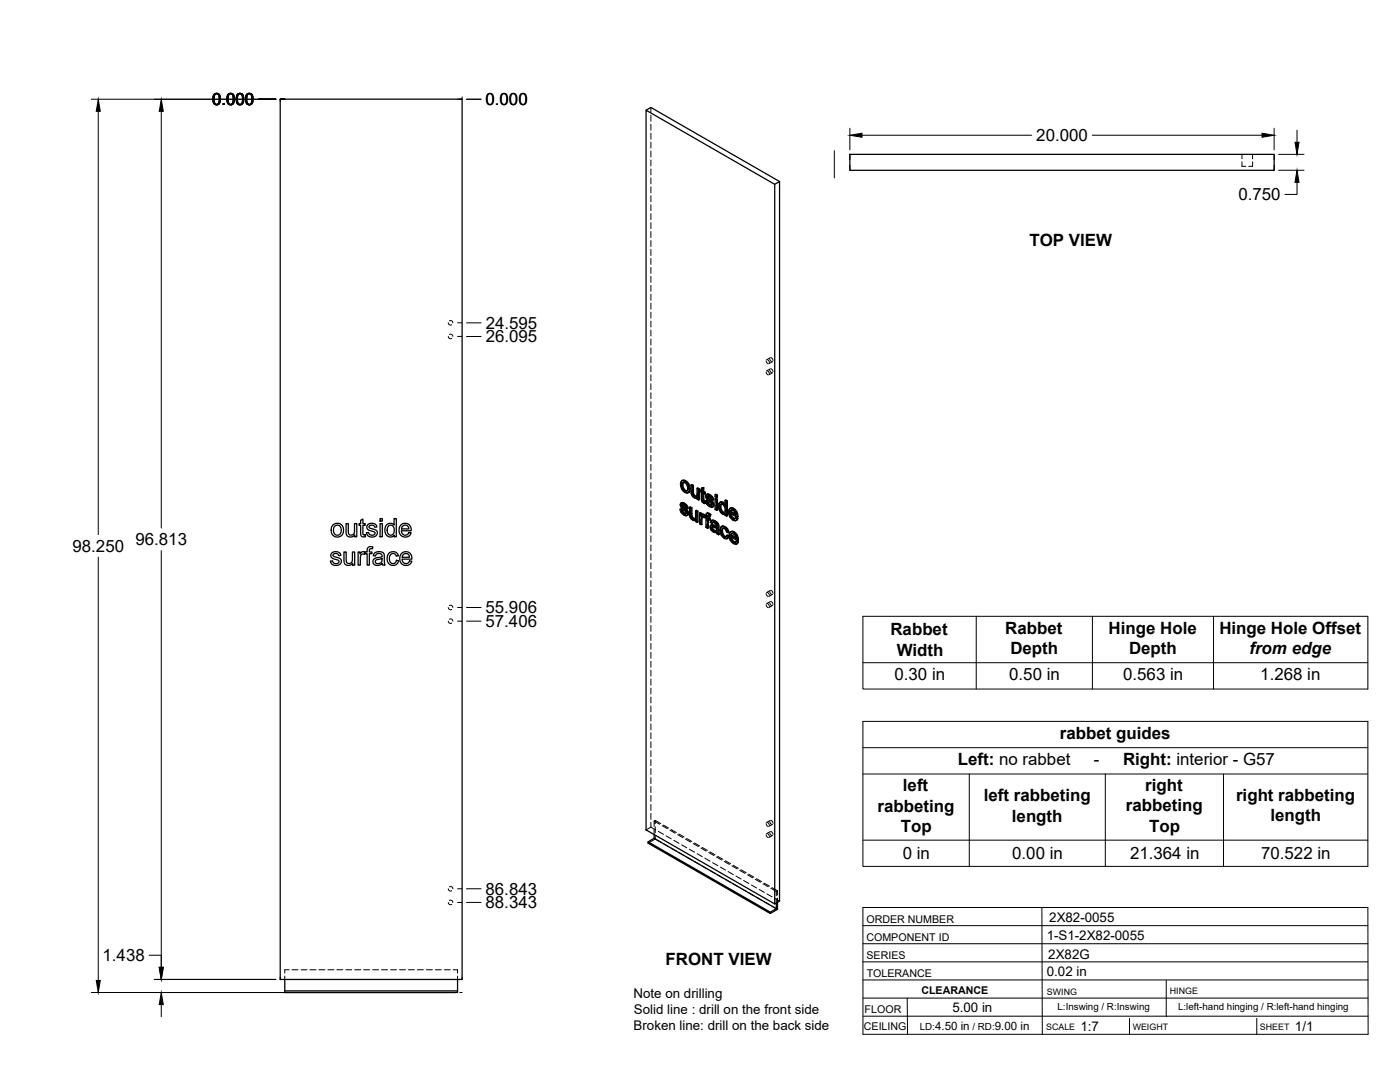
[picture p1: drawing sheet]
<svg xmlns="http://www.w3.org/2000/svg" width="559mm" height="432mm" viewBox="0 0 559 432" stroke-linecap="round" stroke-linejoin="round" font-family="sans-serif">
<!-- layer: Visible -->
<g fill="none" stroke="#000" stroke-width=".51">
<path d="M111.8 39.6h72.6v351.3h-72.6zM257.9 44l51.3 29.6v287.1l-51.3-29.5zM257.9 44l1.9-1.1 51.3 29.5M309.2 73.6l1.9-1.2v287.2l-1.9 1.1M339.2 61.6h169.4v6.4h-169.4zM272.2 191.8l.8-.2 .7 .2zM272.2 191.8l-.5 .6-.1 .9 .5 1.9 1.6 1.5h.7l.5-.3M272.3 193.6l.3 1.5M272.6 195.1l.3-.2 .8 .8-.3 .2zM272.8 192.5l-.2 .9M272.9 194.9l-.3-1.5-.3 .1 .2-.8 .5-.2 .9 .6 .5 1.4-.2 1.4h-.8M273.4 192l1 1a1.92 1.92 0 0 1 1 2"/>
<path d="M273.7 195.7l.5 .2M273.7 191.8l1.2 1.3M274.6 193.3l.5 1.9 .3-.2-.2 1.2M275.1 195.2l-.2 1.2 .3-.2-.6 .5M275.8 193.5l.7 .4 .3-.2v3.2M276.5 193.9v3.1l.3-.1 .3 .6M276.5 197.1l.3 .6 .3-.2 .4 .4M276.8 197.7l.4 .4h.9l-.4 .1M276.8 193.7l-.7-.3-.3 .1v2.9l.3 1.1 .8 1a.97 .97 0 0 0 1.4 .1v.6l.5 .4M277.2 198.1l.5 .1M278.2 194.9l.6 .4 .4-.2v4.3l-.4 .2v-4.3M278.3 198.6l-.3 .2"/>
<path d="M279.2 195.1l-.7-.4-.3 .2v2.6l-.5 .7M280 195.5l-.5 .1v.6l.5 .3v3.2l.6 .9 .7 .4 .3-.2-.1-.7-.6 .1M280 194.8l.9-.2v1.5M280.6 194.8v1.5l.3-.2 .6 .3M280.6 196.3l.6 .3 .3-.2v.6l-.3 .2v-.6M280.6 199.8l.7 .2M280.7 200l.8 .1M280.9 194.6l-.9 .2v1.1l-.5-.3M280.9 197v2.6M281.2 197.2l-.6-.4v2.9l.4 .1M281.6 199.9l.6 .2M282.1 197.3l1.3 .1"/>
<path d="M282.3 198.3l.6 .5M282.4 198.6l.2 .3a1.49 1.49 0 0 1 1.6 1l.2 .2M282.4 197.2l-.4 .2M282.5 197.4l.5 .2 .4-.2 .7 .6M282.5 199.9l-.6-.2-.3 .2 .4 1.2 .9 .9a1.24 1.24 0 0 0 1.6 .2M282.6 198.9l1.5 1.4 .3-.2 .4 .7M282.6 198v.1M282.7 198.4l-.1-.3-.3 .2 .1-.2 1 .3 .5 1 .6 .2M282.8 197.2l-.9 .3-.2 .9 .5 .9 1.7 1.7-.1 .7M283 197.6l.8 .6 .3-.2 .5 .7M283.8 198.2l.5 .7 .3-.2 .2 .8-.3 .1-.2-.7M285.4 199.1l.3-.2 .7 .3-.4 .2z"/>
<path d="M285.4 197.4l.3-.2 .7 .4-.4 .2zM285.4 199.1v4.2l.6 .4M285.4 197.4v.8l.6 .4M286.4 199.2v4.3l-.4 .2v-4.3M286.4 197.6v.8l-.4 .2v-.8M289.4 199.7l.6 .3 .3-.1v5.9l-.3 .2v-6M290.3 199.9l-.6-.4-.3 .2v2.1l-.5-.7M133 209.4l1.2-.5a2.65 2.65 0 0 1 2.9 3.6 2.65 2.65 0 0 1-4.6 .5l-.3-1.1a2.85 2.85 0 0 1 .8-2.5zM133.5 210.1l1.1-.5 1.3 .6 .2 2.1-.7 1.1-1.2 .1-.8-.7-.3-1.6zM138.1 209h.9l.1 3.7a1.31 1.31 0 0 0 1.7 .7 1.31 1.31 0 0 0 .7-1.6v-2.8h.9v5.2h-.8v-.8a1.87 1.87 0 0 1-2.2 .9 1.87 1.87 0 0 1-1.3-2.1zM144 207.6l.8-.5v1.9h1v.6h-1v3.4l.3 .4h.7l.1 .8h-1.3l-.5-.5-.1-4.1h-.7v-.6h.7zM146.7 209.4l1.4-.6a1.83 1.83 0 0 1 2.3 1.5l-.8 .1a1.18 1.18 0 0 0-1.2-.9 1.18 1.18 0 0 0-1.1 .9l.3 .4 2.2 .6a1.63 1.63 0 0 1 .6 2.2 1.63 1.63 0 0 1-2.1 .7l-1.4-.4-.6-1.3 .9-.1 .4 .8 .5 .3 1.3-.3a.82 .82 0 0 0 .2-1 .82 .82 0 0 0-1.1-.3l-1.2-.4a1.36 1.36 0 0 1-.6-2.2z"/>
<path d="M151.7 209h.9v5.2h-.9zM151.7 206.9h.9v1.1h-.9zM154.2 209.6l1.2-.7a1.81 1.81 0 0 1 1.9 .7v-2.7h.9v7.3h-.8v-.6a2.17 2.17 0 0 1-2.7 .4 2.17 2.17 0 0 1-1.1-2.4zM154.9 210.1l.5-.4 .8-.1 1 .8 .1 1.8-.7 1.2-1.2 .1-.7-.8-.1-1.6zM160 209.6l1.5-.7a2.48 2.48 0 0 1 2.6 2.9h-3.9l.3 1 .8 .7a1.45 1.45 0 0 0 1.9-1l.9 .1-.5 1-.9 .6-1.5 .1-1.2-.7-.5-.8-.2-1.2 .1-.9zM160.7 210l.8-.4 .9 .1 .8 1.4h-2.9zM271.4 203.3l.6 .2M271.9 200.7l1.3 .1M272 203.5l.4-.2 .2 .9-.3 .1zM272.1 201.7l.7 .5M272.2 202l.2 .4a1.49 1.49 0 0 1 1.6 .9l.3 .2M272.2 200.6l-.4 .2"/>
<path d="M272.3 204.3l.7 .7h.8M272.3 200.8l.6 .2 .3-.2 .8 .6M272.4 203.3l-.7-.2-.3 .2 .5 1.3 .8 .8a1.26 1.26 0 0 0 1.6 .2M272.4 202.4l1.5 1.3 .4-.2 .4 .7M272.5 201.4l-.1 .1M272.5 201.8l-.1-.3-.3 .2 .1-.2 1 .3 .5 1 .7 .3M272.6 204.2l.7 .6M272.6 200.6l-.8 .2-.3 .9 .4 .9 1.8 1.7 .2 .5-.3 .3M272.9 201l.7 .6 .4-.2 .5 .7M273 205l.6 .1M273.6 201.6l.5 .7 .4-.2 .2 .8-.3 .2-.3-.8M273.7 205.1h-.1"/>
<path d="M273.9 203.7l.4 .6 .4-.1 .1 .7M274.3 204.3l.2 .8 .3-.2-.2 .6M274.5 205.1l-.2 .5 .3-.1-.4 .3M275.2 202.4l.7 .4 .3-.2v3.2M275.9 202.8v3.1l.3-.1 .3 .6M275.9 206l.3 .6 .3-.2 .4 .4M276.2 206.6l.4 .4h.9M276.2 202.6l-.7-.3-.3 .1v3.1l.3 1.1 .8 .8a.97 .97 0 0 0 1.4 .1M276.6 207l.6 .2M277.5 207l-.3 .2M277.6 203.8l.6 .4 .4-.2v4.3l-.4 .2v-4.3M277.7 207.5v.7l.5 .3"/>
<path d="M277.7 207.6l-.2 .1M278.6 204l-.7-.4-.3 .2v2.7l-.4 .7M279.2 204.7l.6 .4 .3-.2v.5l.4-.2M279.8 205.1v.6l.7-.5 .4 .1M280 206.4l.2 2.8-.3 .2v-2.2M280.1 204.9l-.6-.3-.3 .1v4.3l.7 .4M280.2 205.4l.7-.1 .6 .4M280.3 206.1v.1M280.6 205.4l.6 .5M281 206.6l-.8-.5-.2 .3 .3-.2-.1 .8M281.2 200.3l.1 .7M281.2 206.5l.6 .3v3.7l.6 .4"/>
<path d="M281.2 206.5v-.4l-.2 .5M281.2 206.5l-.2 .1M282.2 204.9h.9l.6 .4M282.2 200.1l.3-.2 .3 .8-.3 .2zM282.4 206.6l.7 .4 .3-.2v.6l-.3 .2v-.6M282.5 204.7l-.5 .2M282.5 200.9l.7 .6h.8M282.7 207.3v3.4l-.3 .2v-3.8l.7 .5M282.7 205.7v.7M282.8 205.1l.6 .4 .3-.2-.4 .8 .1-.6M282.8 200.7l.7 .7M283.1 204.9l-.6-.2-.5 .3-.2 1.2-.6-.3 .6-.1"/>
<path d="M283.2 201.5l.6 .2M283.3 206.1a.45 .45 0 0 0-.5-.5 .45 .45 0 0 0-.4 .6v.4l.3-.2 .7 .4M283.8 209.6l.8-.2 1.4 .5M283.9 201.7h-.1M284.1 210.7l.2 .6 .3-.2 .5 .5M284.1 200.3l.4 .6 .3-.1 .2 .7M284.2 210.4l-.1 .3 .3-.2 .2 .6M284.2 209.4l-.5 .2M284.3 211.3l.5 .5h1h-1M284.3 210.3l-.1 .1M284.4 207.8l.8 .3 .3-.2 .8 .6M284.4 210.3l.8 .3a.73 .73 0 0 1 .8 .6 .73 .73 0 0 1-.5 .8"/>
<path d="M284.4 210.3l-.2 .1M284.4 210.3v.2M284.5 200.9l.2 .8 .3-.2-.2 .6M284.5 208.4l-.4 .5 .6-.5 1.2 1a.48 .48 0 0 1 0 .8 .48 .48 0 0 1-.7-.3l-.9-.3M284.6 209.4l-1 .3-.2 1 .8 1.2 1 .6a.64 .64 0 0 1 1 .5l.6 .4M284.7 201.7l-.2 .5 .3-.1-.5 .3M284.7 207.6l-.8 .2M285.2 208.1l.8 .6 .3-.2 .4 .5M285.5 207.9l-.8-.3-.9 .3-.3 .5 .6 .5M286 208.7l.4 .5 .3-.2 .2 .7M286.4 209.2l.2 .6 .3-.1 .1 2.9M286.6 209.8l.1 3 .3-.2 .1 .6-.3 .2-.1-.6"/>
<path d="M287.4 202.4l.3 1.4M287.5 200.4h1.2l.6 .6M287.7 201.3h.7l.7 .8 .3 1.3-.3 1.2M287.7 201.3l-.3 1.1 .3-.2 .4 1.4M287.7 203.8l.4-.2 .7 .8-.5 .1zM287.8 201.2l-.1 .1M287.8 200.3l-.5 .2M288 201.2l-.3 1M288.1 212l.3 1.4 .3-.2 .7 .8M288.2 210.1l.9 .2 .3-.2 1 1M288.4 213.4l.7 .8h.8M288.4 200.6l.5 .5h.5"/>
<path d="M288.4 204.6h.7M288.5 209.9l-.6 .3M288.6 210.8l-.2 1M288.7 200.4l-.9-.1-.7 .3-.3 2.1 1 2 1.1 .6 .5-.2v.6l.6 .3M288.8 204.4l.4 .1M289.1 210.3l.8 .7a1.42 1.42 0 0 1 1 1.4l-.3 .2-.5-1.3M289.4 205.1l-.2 .2M289.4 210.1l-.9-.2-.7 .4-.4 1.9 1 2 1 .8h.7M290 213.7l.7 .4M290.6 212.6l-.6-.3-.7-1.2-.8-.3-.4 1.2 .3-.2 .3 1.4M290.7 214.1l.3-.1-.2 .5-.7 .5zM291 214l-.7-.5-.5 .8-.7-.1"/>
<path d="M291.3 202.9h.9a1.93 1.93 0 0 1 1.9 1.3M291.5 204.3l2 1.2-.5-1.5-.8-.5-.5 .2-.2 .6 .3-.2 1.7 1M291.5 212.3h1a1.81 1.81 0 0 1 1.8 1.2M291.7 213.6l2.1 1.2-.5-1.2-.9-.7-.6 .2-.1 .5 .3-.1 1.7 .9M291.8 206.1l.8 .9 .8-.1M291.8 205.1l.3 .9M292 203.5l-.2 .6M292 215.5l.8 .8h.8M292 214.4l.3 .9M292.2 212.9l-.2 .6M292.5 203.1l1 .9a1.79 1.79 0 0 1 1 1.8v.3M292.6 207l.6 .1"/>
<path d="M292.7 212.4l1 1a1.78 1.78 0 0 1 1 1.8v.2M292.8 216.3l.5 .2M292.8 202.9l-.9-.3-.9 .6-.2 1.4 .3 1.2 .7 1.2 1.1 .7h.9l.7-.8M293 212.2l-.9-.2-1 .7-.1 1 .2 1.4 .7 1.1 1.2 .9h.8l.8-.8M293.3 207l-.1 .1M293.5 216.4l-.2 .1M293.5 206.7l.7 .4M293.7 204.3l.5 1.9 .3-.1-.3 .1M293.7 216l.7 .5M293.9 213.7l.5 1.9 .3-.2-.3 .2M294.2 206.4l-2.8-1.5 .4 1.2 .3-.1 .8 .8M294.4 215.8l-2.8-1.6 .4 1.3 .3-.2 .8 .9"/>
<path d="M294.5 206.9l-.7 .8M294.5 206.9l-.6-.4-.7 .6M294.7 216.3l-.7 .8M294.7 216.3l-.7-.5-.7 .7M132.4 220.7l1.6-.5a1.77 1.77 0 0 1 2.1 1.4l-.9 .1a1.18 1.18 0 0 0-1.1-.9 1.18 1.18 0 0 0-1.2 .9l.3 .4 2.2 .7a1.63 1.63 0 0 1 .6 2.1 1.63 1.63 0 0 1-2.1 .7l-1.3-.4-.7-1.2 .9-.2 .3 .8 .7 .3 1.2-.2a.82 .82 0 0 0 .2-1.1 .82 .82 0 0 0-1-.3l-1.2-.4a1.35 1.35 0 0 1-.6-2.2zM137.3 220.3h.9v3.8a1.31 1.31 0 0 0 1.7 .7 1.31 1.31 0 0 0 .8-1.7v-2.8h.9v5.2h-.8v-.7a1.87 1.87 0 0 1-2.3 .8 1.87 1.87 0 0 1-1.2-2.1zM142.9 220.3h.8v.8a1.25 1.25 0 0 1 2.1-.7l.7-.1 .1-1a1.5 1.5 0 0 1 2.2-1.1l-.1 .8a.82 .82 0 0 0-.9 0 .82 .82 0 0 0-.4 .8v.5h1.1v.7h-1.1v4.5h-.9v-4.5h-.7v-.4l-.3 .7-.8-.2-.6 .4-.3 4h-.9zM149.5 220.8l1.9-.6 1.7 .5 .3 .7 .3 4.1h-.9l-.2-.6-1 .6-1.5 .1-.8-.4-.4-.7a1.77 1.77 0 0 1 2-2l.6-.1a.77 .77 0 0 0 1-.7 .77 .77 0 0 0-1-.8h-.5a1.1 1.1 0 0 0-1.1 1l-.9-.1zM150.1 223.5l2.4-.6-.1 1.1a1.27 1.27 0 0 1-1.4 1.1 1.27 1.27 0 0 1-1.1-1.3zM155.2 220.8l1.2-.6 1.5 .1 .8 .7 .3 .8-.9 .2a1.44 1.44 0 0 0-1.8-1 1.44 1.44 0 0 0-.9 1.9l.3 1.4 .8 .6 1.3-.3 .4-1 .9 .1-.5 1.2a2.49 2.49 0 0 1-3.2 .2 2.49 2.49 0 0 1-.8-3.1zM160.3 220.9a2.45 2.45 0 0 1 2.9-.5 2.45 2.45 0 0 1 1.2 2.7h-3.9l.3 1.1 .7 .6a1.4 1.4 0 0 0 1.9-1l1 .1-.5 1-.9 .6-1.6 .1-1.2-.7-.5-.9-.1-1.1 .1-1.2zM161 221.3l.7-.4 1 .1 .6 .6 .2 .8h-3z"/>
<path d="M261.1 333v1.6l-2.4 1.4v.5l48.7 28.1v-.6l-48.7-28M261.1 334.6l48.8 28-2.5 1.4M309.9 360.4v2.2M310.3 360.1v2.8l-2.9 1.7M113.7 390.9v5.2h68.9v-.7h-68.9M182.6 390.9v4.5"/>
</g>
<!-- layer: Hidden -->
<g fill="none" stroke="#000" stroke-width=".4">
<path d="M259.8 42.9v1.9M259.8 46v2.4M259.8 49.6v2.3M259.8 53.1v2.4M259.8 56.7v2.4M259.8 60.3v2.4M259.8 63.8v2.4M259.8 67.4v2.4M259.8 71v2.4M259.8 74.6v2.3M259.8 78.1v2.4M495.7 64.6v1.8h1.5"/>
<path d="M495.7 61.6v1.8M500 64.6v1.8h-1.6M500 61.6v1.8M259.8 81.7v2.4M259.8 85.3v2.4M259.8 88.9v2.3M259.8 92.4v2.4M259.8 96v2.4M259.8 99.6v2.4M259.8 103.1v2.4M259.8 106.7v2.4M259.8 110.3v2.4"/>
<path d="M259.8 113.9v2.3M259.8 117.4v2.4M178.9 134.3l.6 .8 .8-.1M178.9 128.8l.3 .7 1.1 .1M179.4 133.5h1l.3 .8M179.4 128l1 .1 .3 .7M259.8 121v2.4M259.8 124.6v2.4M259.8 128.1v2.4M259.8 131.7v2.4M259.8 135.3v2.4M259.8 138.9v2.3"/>
<path d="M259.8 142.4v2.4M259.8 146v2.4M259.8 149.6v2.4M259.8 153.1v2.4M259.8 156.7v2.4M305.8 148.4l.2 .7 .6 .5M305.8 144l.2 .7 .6 .5M306.3 148l.6 .6 .2 .6M306.3 143.6l.6 .5 .2 .6M307.3 147.6l.2 .7 .6 .5M307.3 143.2l.2 .6 .6 .5M307.4 147.2l-1.4 .8"/>
<path d="M307.4 142.7l-1.4 .9M307.7 147.2l.6 .4 .2 .7M307.7 142.7l.6 .4 .2 .8M308.3 148.8l-1.4 .8M308.3 144.3l-1.4 .8M259.8 160.3v2.4M259.8 163.9v2.3M259.8 167.4v2.4M259.8 171v2.4M259.8 174.6v2.4M259.8 178.2v2.3M259.8 181.7v2.4"/>
<path d="M259.8 185.3v2.4M259.8 188.9v2.3M259.8 192.4v2.4M259.8 196v2.4M259.8 199.6v2.4M271.9 193.1l.5 1.9-.3 .2M272.4 195l1.3 1.3-.3 .2M272.5 191.6l-.4 .6-.2 .9-.3 .2M272.8 192.5l-.2 .1M272.9 192.4h.8l-.3 .2M273.7 192.4l.8 .9-.3 .2M273.7 196.3l.9 .3-.3 .2"/>
<path d="M274.5 195.8l-.3 .1M274.5 193.3l.3 1.4-.4 .2M274.8 194.7l-.1 .8-.5 .4M274.9 196.5l-.3 .1M276.1 193.4l.1 3.3-.3 .2M276.2 196.7l.2 .7-.3 .1M276.4 197.4l.4 .6-.3 .2M276.8 198l.6 .5-.3 .1M277.4 198.5l.8 .2 .4-.3-.3 .2M278.1 198.1h.1M278.3 198l-.4 .2M278.4 198.6h-.1"/>
<path d="M278.4 197.8l-.3 .3M278.5 194.7v2.8l-.4 .5M278.6 198.4v.7l-.3 .1M278.6 199.1l.6 .3M279.8 196l.5 .3-.3 .2M279.8 195.5v.5l-.3 .2M280 195.5l.3 .2M280.3 196.3l.1 3.4-.4 .2M280.3 194.6v1.1l-.3 .2M280.4 199.7l.2 .5-.3 .1M280.6 196.8l.3-.2v.4M280.9 196.6l.6 .4"/>
<path d="M281.9 199.7l.5 1.3-.3 .2M282 197.9l.1 .6-.3 .2M282.1 197.4l-.4 .6M282.1 198.5l.5 .7-.4 .1M282.3 197.2l-.5 .4M282.5 198l.3-.2-.2 .2M282.6 199.2l1.5 1.5-.3 .2M282.7 197.9l-.3 .2M282.8 197.8l.6 .2-.3 .2M283.4 198l.6 .5-.3 .2M284 198.5l.2 .7-.3 .2M284.2 199.2l.6 .3"/>
<path d="M285.7 197.2v.9l-.3 .1M285.7 198.9v1.5M285.7 198.1l.7 .3M289.7 199.5v2.1l-.3 .2M259.8 203.2v2.3M259.8 206.7v2.4M259.8 210.3v2.4M259.8 213.9v2.4M259.8 217.4v2.4M271.7 203.1l.5 1.3-.3 .2M271.8 201.3l.2 .6-.3 .2M271.9 200.8l-.4 .6"/>
<path d="M272 201.9l.4 .7-.3 .2M272.1 200.6l-.5 .4M272.2 204.4l1.1 1-.3 .1M272.3 201.4l.3-.1-.1 .1M272.4 202.6l1.6 1.5-.3 .2M272.6 201.3l-.4 .2M272.6 201.3l.6 .1-.3 .2M273.2 201.4l.6 .6-.3 .1M273.3 205.4l.8 .3-.3 .1M273.8 202l.3 .6-.4 .2M274 204.9l-.2 .1M274 204.1l.2 .5-.3 .2"/>
<path d="M274 204.9l-.3 .2 .3-.2M274.1 202.6l.6 .3M274.2 204.6l-.2 .3M274.5 205.6l-.4 .1M275.5 202.3l.1 3.3-.3 .2M275.6 205.6l.2 .7-.3 .2M275.8 206.3l.4 .6-.3 .2M276.2 206.9l.6 .5-.3 .2M276.8 207.4l.7 .2 .5-.3-.2 .2M277.5 207h.1M277.7 206.9l-.4 .2M277.8 206.7l-.3 .3"/>
<path d="M277.9 203.6v2.8l-.4 .5M278 207.3v.7l-.3 .2M278 208l.6 .3M279.5 207.3v1.6l-.3 .1M279.5 208.9l.7 .3M279.5 204.6v1.5M280.1 206.1l.8-.1-.3 .2M280.1 205.4v.1M280.2 206.1l.3-.2-.2 .2M280.4 205.2l-.6 .5M280.6 200.2l.5 .4-.3 .2M280.9 206l.4 .4"/>
<path d="M281.1 200.6l.5 .2M281.2 206.1l.3-.1-.2 .4M281.5 205.7v.1M281.5 206.3l.6 .3-.3 .2M281.5 206l-.2 .4M281.5 205.7l-.3 .3M281.8 205.8l.3 .2M282.1 209.1v1.2l-.3 .2M282.1 210.3l.6 .4M282.1 206.6v1.3M282.2 205l-.1 1-.3 .2M282.3 204.7l-.5 .4"/>
<path d="M282.4 201l1.1 1-.3 .1M282.4 207.1l.3-.2v.4M282.5 205.7l.3-.2-.1 .2M282.7 206.9l.7 .5M282.8 205.5l.5 .1-.4 .2M283.3 205.6l.3 .3M283.5 202l.8 .2-.3 .2M283.7 210.1l.4 1.1-.4 .2M283.8 208.3l.6 .4M283.8 209.6l-.4 .7M284 209.5l-.5 .3M284.1 211.2l.9 .9-.3 .2"/>
<path d="M284.1 207.7l-.6 .7M284.1 201.5h-.1M284.1 200.7l.2 .5-.3 .2M284.2 201.5l-.3 .2 .2-.2M284.2 207.6l-.4 .3M284.3 201.2l-.2 .3M284.4 208.4l.4-.1-.3 .1M284.5 210.2l.2-.1zM284.5 210.2l-.2 .1M284.6 210.1l-.4 .2M284.6 202.2h-.3M284.7 210.1l1.6 .5-.3 .2"/>
<path d="M284.8 208.3l.6 .1-.3 .2M285 212.1l.7 .2-.3 .2M285.4 208.4l.7 .7-.3 .2M285.7 212.3h.7l-.4 .1M285.7 201.6v1.6l-.3 .1M285.7 203.2l.7 .3M286 209.9l.3 .1M286 211.7l-.3 .2M286.1 209.1l.2 .7-.3 .2M286.2 211.5l-.4 .3M286.3 210.6l-.1 .9-.3 .2M286.3 209.8l-.3 .4"/>
<path d="M286.4 212.3l.1 .6-.3 .1M286.5 212.9l.6 .3M287.1 201.8l.2 1.3-.3 .2M287.3 200.7l-.2 1.1-.3 .2M287.3 203.1l.6 1.1-.3 .2M287.6 200.4l-.6 .5M287.7 211.4l.5 2-.3 .2M287.9 204.2l.8 .8-.3 .1M287.9 210.3l-.2 1.1-.3 .2M288 201.1h.7l-.3 .2M288 201.1l-.2 .1M288 201.1v.1"/>
<path d="M288.1 201.1l-.3 .1M288.2 213.4l1.2 1.3-.3 .1M288.2 210l-.6 .5M288.6 210.8l-.2 .1M288.7 210.7l.8 .1-.4 .1M288.7 205l.6 .1 .4-.2-.3 .2M288.7 201.1l.8 .8-.4 .2M289.4 201.1l.3 .5M289.4 214.7l1 .1M289.5 210.8l.5 .5-.3 .2M289.5 201.9l.3 1.5-.4 .2M289.5 205.1h-.1"/>
<path d="M289.7 204.9v.6l-.3 .2M289.7 205.5l.6 .3M289.8 203.4l-.2 .8-.4 .3 .3-.1M290 211.3l.3 .8-.3 .2M290 214.1l-.1 .1M290.3 212.1l.6 .3M290.3 213.5l-.6 .8M291.1 204.1l.5 1.9-.3 .2M291.3 213.5l.5 1.9-.3 .2M291.4 204.9l.4-.2v.4M291.6 206l1.3 1.4-.3 .2M291.6 202.7l-.8 1.6"/>
<path d="M291.6 214.2l.4-.2v.4M291.8 204.7l2.7 1.6M291.8 215.4l1.3 1.3-.3 .2M291.8 212.1l-.8 1.6M292 214l2.7 1.6M292 203.5l-.2 .1M292.1 203.4l.7 .1-.3 .1M292.2 212.9h-.2M292.3 212.7l.8 .1-.4 .2M292.8 203.5l.8 .8-.3 .2M292.9 207.4l1 .2-.3 .2M293.1 212.8l.7 .9-.3 .2"/>
<path d="M293.1 216.7l1 .3-.3 .2M293.4 206.9h.1M293.5 205.1l.4 .2M293.6 206.9l-.3 .1 .2-.1M293.6 216.3h.1M293.6 204.3l.3 1-.4 .2M293.7 216.3l-.2 .1M293.7 214.4l.4 .3M293.8 216.2l-.4 .2M293.8 213.7l.3 1-.3 .1M293.9 206.5l-.4 .4M294 215.8l-.3 .5"/>
<path d="M294.1 207.5l-.2 .1M294.3 216.9l-.2 .1M259.8 221v2.4M259.8 224.6v2.4M259.8 228.2v2.3M259.8 231.7v2.4M259.8 235.3v2.4M259.8 238.9v2.4M305.8 236.9l.2 .7 .6 .5M306.3 236.4l.6 .6 .2 .6M307.3 236.1l.2 .6 .6 .5M307.4 235.6l-1.4 .9"/>
<path d="M307.7 235.6l.6 .4 .2 .8M308.3 237.2l-1.4 .8M178.9 242.4l.5 .8h.9M178.9 247.9l.5 .8h.9M179.4 241.7h1l.3 .7M179.4 247.1h1l.3 .8M259.8 242.4v2.4M259.8 246v2.4M259.8 249.6v2.4M259.8 253.2v2.3M259.8 256.7v2.4M305.8 241.3l.2 .7 .6 .5"/>
<path d="M306.3 240.9l.6 .5 .2 .7M307.3 240.5l.2 .7 .6 .5M307.4 240.1l-1.4 .8M307.7 240.1l.6 .4 .2 .7M308.3 241.6l-1.4 .9M259.8 260.3v2.4M259.8 263.9v2.4M259.8 267.4v2.4M259.8 271v2.4M259.8 274.6v2.4M259.8 278.2v2.3M259.8 281.7v2.4"/>
<path d="M259.8 285.3v2.4M259.8 288.9v2.4M259.8 292.5v2.3M259.8 296v2.4M259.8 299.6v2.4M259.8 303.2v2.3M259.8 306.7v2.4M259.8 310.3v2.4M259.8 313.9v2.4M259.8 317.5v2.3M259.8 321v2.4M259.8 324.6v2.4"/>
<path d="M259.8 328.2v1.9M259.8 330.1l-1.9 1.1M259.8 330.1l1.9 1.1M261.1 331v2M261.1 327.7l2.2 1.2M261.5 328.7v-1.3l-.4 .3v2.1M261.5 334.8l-2.8 1.7M261.5 329.9v2.4M261.5 333.5v1.3M261.5 327.4l2.2 1.3M261.5 334.8l2.2 1.3M262.8 331.8l2 1.2"/>
<path d="M264.3 329.5l2.1 1.2M264.8 329.3l2 1.2M264.8 336.7l2 1.2M265.9 333.6l2 1.2M267.4 331.3l2.1 1.2M267.9 331l2 1.2M267.9 338.5l2 1.2M269 335.4l2 1.2M270.5 333.1l2.1 1.2M271 332.8l2 1.2M272.1 337.1l2 1.2M273.6 334.9l2.1 1.2"/>
<path d="M274.1 334.6l2 1.2M275.1 338.9l2.1 1.2M276.7 336.7l2.1 1.1M277.2 336.4l2 1.2M279.8 338.4l2.1 1.2M280.2 338.2l2.1 1.2M283.4 340l2 1.1M305.8 328.7l.2 .6 .6 .5M305.8 333.1l.2 .7 .6 .5M306.3 328.2l.6 .6 .2 .6M306.3 332.7l.6 .5 .2 .6M307.3 327.8l.2 .7 .6 .5"/>
<path d="M307.3 332.3l.2 .7 .6 .5M307.4 327.4l-1.4 .8M307.4 331.9l-1.4 .8M307.7 327.4l.6 .4 .2 .7M307.7 331.8l.6 .5 .2 .7M308.3 329l-1.4 .8M308.3 333.4l-1.4 .9M178.9 354.7l.6 .9 .8-.1M179.4 353.9h1l.3 .8M179.4 359.3l1 .1 .3 .8M271 340.3l2 1.1M274.1 342l2 1.2"/>
<path d="M277.2 343.8l2 1.2M278.3 340.7l2 1.2M280.2 345.6l2.1 1.2M281.3 342.5l2.1 1.2M282.9 340.2l2.1 1.2M283.4 347.4l2 1.2M284.4 344.3l2.1 1.2M286 342l2.1 1.2M286.4 341.7l2.1 1.2M286.4 349.2l2.1 1.2M287.5 346.1l2.1 1.1M289.1 343.8l2 1.2"/>
<path d="M289.5 343.5l2.1 1.2M289.5 350.9l2.1 1.2M290.6 347.8l2.1 1.2M292.2 345.6l2.1 1.2M292.7 345.3l2 1.2M292.7 352.7l2 1.2M293.7 349.6l2.1 1.2M295.3 347.3l2 1.3M295.7 347.1l2.1 1.2M295.7 354.5l2.1 1.2M296.8 351.4l2.1 1.2M298.4 349.1l2 1.2"/>
<path d="M298.8 348.9l2.1 1.2M298.8 356.3l2.1 1.2M299.9 353.2l2.1 1.2M301.5 350.9l2.1 1.2M301.9 350.6l2.1 1.3M301.9 358.1l2.1 1.2M303 355l2.1 1.2M304.6 352.7l2 1.2M305 352.4l2.1 1.2M305 359.9l2.1 1.1M306.1 356.7l2.1 1.2M307.7 354.5l2.2 1.2 .4-.2"/>
<path d="M308.1 354.2l2.2 1.3M309.2 358.5l1.9 1.1M309.9 355.7v1.8M309.9 358.6v1.8M310.3 355.5v1.7M310.3 358.4v1.7M178.9 360.2l.5 .7h.9M308.1 361.6l2.2 1.3M113.7 389.6v1.3M115.4 387h-1.7v1.3M116.6 387h2.4M120.2 387h2.3"/>
<path d="M123.7 387h2.4M127.3 387h2.4M130.9 387h2.4M134.5 387h2.3M138 387h2.4M141.6 387h2.4M145.2 387h2.4M148.7 387h2.4M152.3 387h2.4M155.9 387h2.4M159.5 387h2.3M163 387h2.4"/>
<path d="M166.6 387h2.4M170.2 387h2.4M173.8 387h2.3M177.3 387h2.4M180.9 387h1.7v1.3M182.6 389.6v1.3"/>
</g>
<!-- layer: Reference -->
<g fill="none" stroke="#000" stroke-width=".4">
<path d="M111.8 39.6h1.9M112.8 39.6h-1h1.9h-1.9v.9M182.6 39.6h1.8M184.4 38.7v.9h-.9M339.2 61.6v2.1M339.2 65.8v2.2M508.6 61.6v2.1M508.6 65.8v2.2M182.6 128.8h1.8M182.6 134.3h1.8M182.6 242.4h1.8M182.6 247.9h1.8"/>
<path d="M182.6 354.7h1.8M182.6 360.2h1.8M111.8 390v.9h1M183.5 396.1h.9M184.4 390v.9h-.9"/>
</g>
<!-- layer: Hidden Narrow -->
<path d="M276.1 196l-.3 .2M278.5 197l-.3 .2M280.3 198.8l-.3 .1M273.3 203.5l-.3 .1M275.5 204.9l-.3 .2M277.9 205.9l-.3 .2M282.1 205.6l-.3 .2M283.5 200.1l-.3 .1M285.3 210.3l-.3 .2M286.3 210.9l-.3 .2" fill="none" stroke="#000" stroke-width=".4"/>
<!-- layer: Visible Narrow -->
<path d="M276.8 196.1l-.3 .2M280.9 199.2l-.3 .1M283.5 199.3l-.3 .2M273.3 202.7l-.3 .2M276.2 205l-.3 .2M282.7 206l-.3 .2M285.2 209.6l-.3 .2M287 210.4l-.4 .1M287 211.3l-.4 .2" fill="none" stroke="#000" stroke-width=".4"/>
<!-- layer: Titleblock -->
<path d="M344.4 362.2h201.6l.1 50.6h-201.7zM344.4 376.6h201.6M344.4 369.4h201.6M415.9 362.2l.1 50.6M344.4 383.9h201.6M344.4 398.3h201.6M344.4 391.1h201.6M362.1 398.3l.1 14.4M465.5 391.3v14.4M344.4 405.5h201.7M450.8 406.4v6.4M501.6 406.4v6.4" fill="none" stroke="#000" stroke-width=".4"/>
<!-- layer: Custom Tables -->
<path d="M344.4 246h201.6v29h-201.6zM389.7 246v29M436 246v29M484.4 246v29M344.4 264.5h201.6M344.4 287.9h201.6v57.9h-201.6zM344.4 298.4h201.6M344.4 308.9h201.6M386.9 308.9v36.9M441.2 308.9v36.9M488.4 308.9v36.9M344.4 335.3h201.6" fill="none" stroke="#000" stroke-width=".4"/>
<!-- layer: FD_Dimensions -->
<g fill="none" stroke="#000" stroke-width=".4">
<path d="M36.4 39.6h73.7M186.2 39.6h5.8M39.2 44.4v168.9M64.4 44.4v166.3M339.2 51.2v8.6M344 54h67.8M436 54h67.7M508.6 51.2v8.6M517.7 51.9v4.9M510.3 61.6h10.2M510.3 67.9h10.2M517.7 72.8v4.8h-4.8"/>
<path d="M186.2 128.8h5.8M186.2 134.3h5.8M64.4 219.7v166.3M39.2 222.3v169M186.2 242.4h5.8M186.2 247.9h5.8M186.2 354.7h5.8M186.2 360.1h5.8M36.4 396.1h145.4M59.5 381.2h4.9M61.6 390.9h48.5M64.4 400.9v4.8"/>
</g>
<path d="M39.2 39.6l.8 4.8h-1.6zM64.4 39.6l.8 4.8h-1.6zM339.2 54l4.8-.8v1.6zM503.7 53.2l4.9 .8-4.9 .8zM516.9 56.8h1.6l-.8 4.8zM517.7 67.9l.8 4.9h-1.6zM38.4 391.3h1.6l-.8 4.8zM63.6 386h1.6l-.8 4.9zM64.4 396.1l.8 4.8h-1.6z" fill="#000" stroke="#000" stroke-width=".4"/>
<!-- layer: Smart Centers -->
<path d="M333 60.1v10.9" fill="none" stroke="#000" stroke-width=".4"/>
<g font-size="6.7">
<text x="84.6" y="42">0.000</text>
<text x="193.8" y="42">0.000</text>
<text x="413.6" y="56.3">20.000</text>
<text x="494.3" y="80">0.750</text>
<text x="410.9" y="98.2">TOP VIEW</text>
<text x="193.9" y="131.2">24.595</text>
<text x="193.9" y="136.7">26.095</text>
<text x="28.9" y="220.2">98.250</text>
<text x="54.1" y="217.6">96.813</text>
<text x="193.8" y="244.8">55.906</text>
<text x="193.8" y="250.3">57.406</text>
<text x="355.4" y="253.6">Rabbet</text>
<text x="401.2" y="252.9">Rabbet</text>
<text x="442.5" y="252.9">Hinge Hole</text>
<text x="486.7" y="252.9">Hinge Hole Offset</text>
<text x="357.9" y="261.6">Width</text>
<text x="403.3" y="261">Depth</text>
<text x="450.6" y="261">Depth</text>
<text x="498.7" y="261">from edge</text>
<text x="357" y="271.4">0.30 in</text>
<text x="402.8" y="271.4">0.50 in</text>
<text x="448.3" y="271.4">0.563 in</text>
<text x="503" y="271.4">1.268 in</text>
<text x="423" y="294.8">rabbet guides</text>
<text x="382.3" y="305.4">Left: no rabbet</text>
<text x="436.6" y="305.4">-</text>
<text x="448.2" y="305.4">Right: interior - G57</text>
<text x="360.4" y="315.8">left</text>
<text x="457.1" y="315.8">right</text>
<text x="350.3" y="323.9">rabbeting</text>
<text x="392.7" y="319.8">left rabbeting</text>
<text x="449.4" y="323.8">rabbeting</text>
<text x="493.4" y="319.8">right rabbeting</text>
<text x="403.9" y="327.9">length</text>
<text x="507" y="327.8">length</text>
<text x="359.5" y="331.9">Top</text>
<text x="458.6" y="331.9">Top</text>
<text x="360.3" y="342.9">0 in</text>
<text x="404" y="342.9">0.00 in</text>
<text x="451" y="342.9">21.364 in</text>
<text x="503.4" y="342.9">70.522 in</text>
<text x="193.8" y="357.1">86.843</text>
<text x="193.8" y="362.5">88.343</text>
<text x="40.9" y="383.6">1.438</text>
<text x="265.7" y="385.2">FRONT VIEW</text>
</g>
<g font-size="5.3">
<text x="418.8" y="368">2X82-0055</text>
<text x="417.8" y="375.1">1-S1-2X82-0055</text>
<text x="418.4" y="382.6">2X82G</text>
<text x="417.8" y="389.5">0.02 in</text>
<text x="252.9" y="398.4">Note on drilling</text>
<text x="253" y="404.9">Solid line : drill on the front side</text>
<text x="380.1" y="404">5.00 in</text>
<text x="252.9" y="411.2">Broken line: drill on the back side</text>
<text x="431.3" y="411.5">1:7</text>
<text x="516.9" y="411.5">1/1</text>
</g>
<g font-size="4.6">
<text x="373.2" y="411.2">4.50 in</text>
<text x="397" y="411.2">9.00 in</text>
</g>
<g font-size="4.3">
<text x="345.8" y="368.4">ORDER NUMBER</text>
<text x="345.8" y="375.5">COMPONENT ID</text>
<text x="345.8" y="382.7">SERIES</text>
<text x="345.9" y="389.9">TOLERANCE</text>
<text x="367.7" y="396.7">CLEARANCE</text>
<text x="345.1" y="404.3">FLOOR</text>
<text x="344.8" y="411.1">CEILING</text>
</g>
<g font-size="3.9">
<text x="422.1" y="403.1">L:Inswing / R:Inswing</text>
<text x="470.2" y="403.1">L:left-hand hinging / R:left-hand hinging</text>
<text x="367.1" y="411.2">LD:</text>
<text x="388.2" y="411.2">/ RD:</text>
</g>
<g font-size="3.5">
<text x="417.9" y="397">SWING</text>
<text x="466.9" y="396.9">HINGE</text>
<text x="417.5" y="410.9">SCALE</text>
<text x="452.1" y="410.9">WEIGHT</text>
<text x="502.9" y="410.9">SHEET</text>
</g>
</svg>
